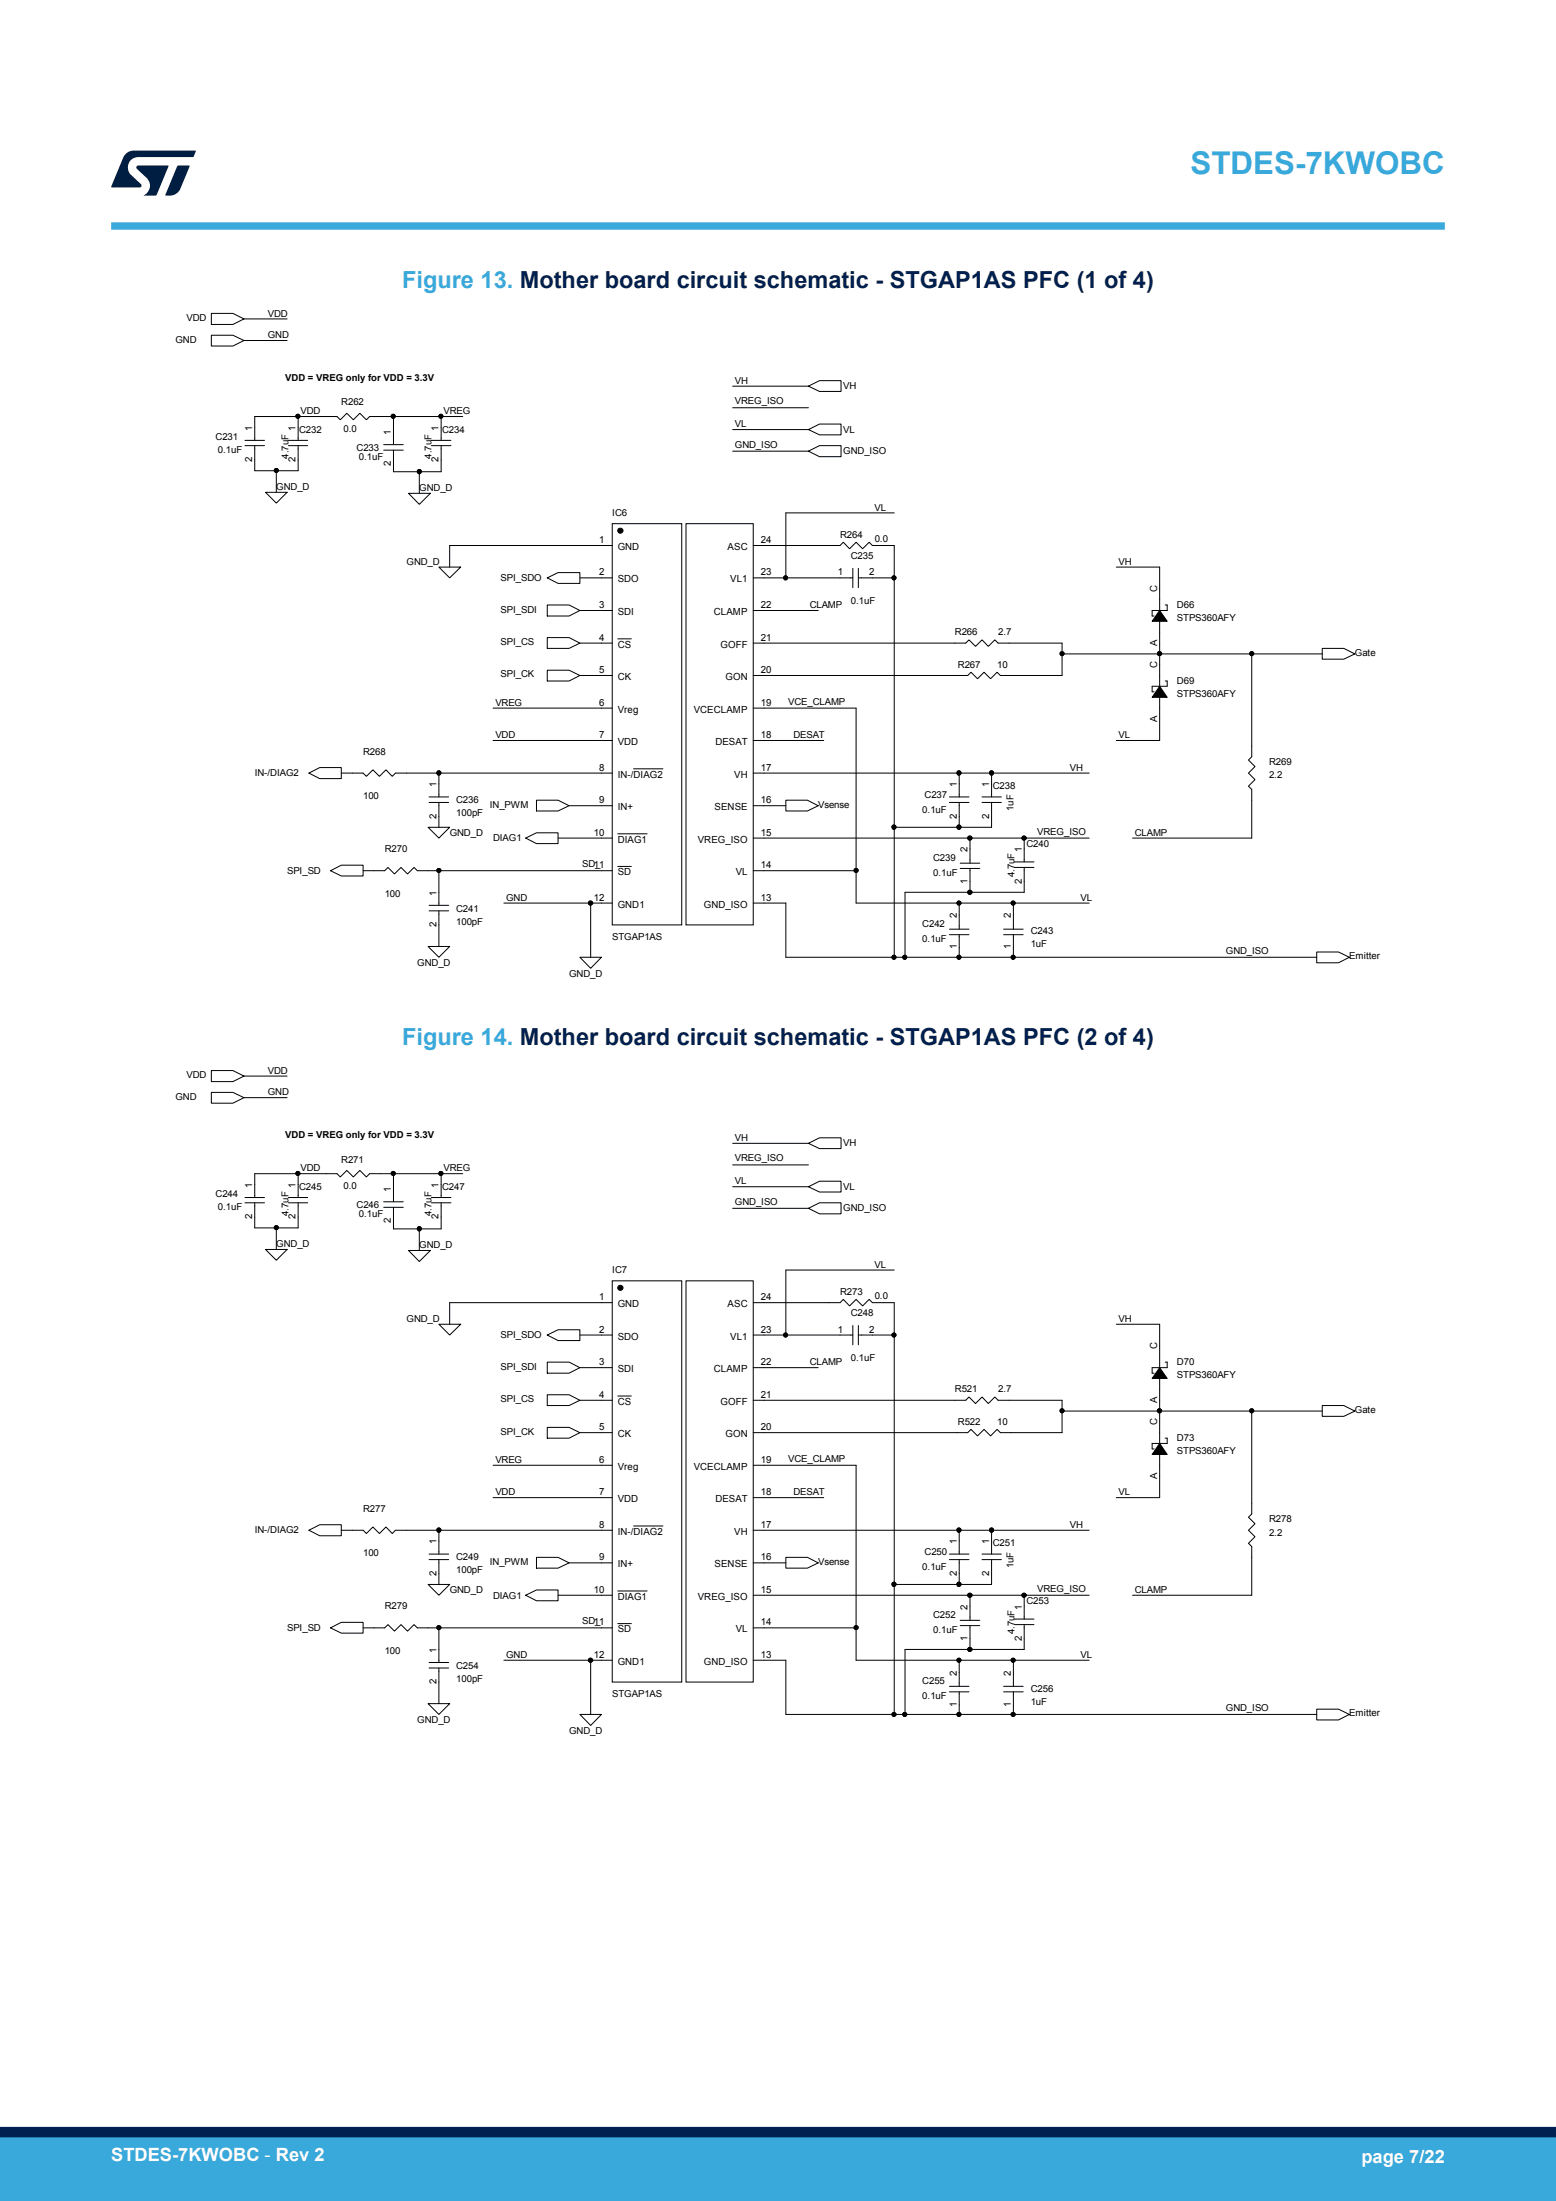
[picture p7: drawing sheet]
<svg xmlns="http://www.w3.org/2000/svg" width="210mm" height="297mm" viewBox="0 0 210 297" stroke-linecap="round" stroke-linejoin="round" font-family="sans-serif">
<g fill="none" stroke="#000" stroke-width=".14">
<path d="M28.5 42.3h2.9l1.5 .7-1.5 .8h-2.9zM28.5 45.2h2.9l1.5 .7-1.5 .8h-2.9zM32.9 43h5.8M32.9 45.9h5.8M33.1 59.4h2.6M38.9 59.4h2.6M40.2 56.2h-5.8v3.2M40.2 56.2v3.2M40.2 56.2h5.3l.4 .4 .9-.8 .9 .8 .9-.8 .8 .8 .5-.4h3.2M51.8 60h2.6M53.1 56.2v3.8M53.1 56.2h6.4"/>
<path d="M58.2 59.4h2.7M59.5 56.2v3.2M59.5 56.2h2.9M98.9 52.1h10.2M98.9 55h10.2M98.9 58h10.2M109.1 52.1l1.5-.7h2.9v1.4h-2.9zM109.1 58l1.5-.8h2.9v1.5h-2.9zM33.1 60.1h2.6M34.4 60.1v3.4h2.9M35.8 66.4h2.9l-1.4 1.5zM37.3 63.5v2.9"/>
<path d="M38.9 60.1h2.6M40.2 60.1v3.4h-2.9M51.8 60.7h2.6M53.1 60.7v3h3.5M55.1 66.6h3l-1.5 1.5zM56.6 63.7v2.9M58.2 60.1h2.7M59.2 76.5h3l-1.5 1.5zM59.5 60.1v3.6h-2.9M73.9 78l1.4-.7h3v1.4h-3zM78.3 78h4.3M82.6 70.7h9.4v54.1h-9.4z"/>
<path d="M82.6 73.6h-21.9v2.9M92.6 70.7h9.1v54.1h-9.1zM98.9 60.9h10.2M101.7 73.6h11.7l.4-.4 .9 .9 .8-.9 .9 .9 .9-.9 .4 .4h3v4.4M101.7 78h4.4M106.1 78h9M109.1 60.9l1.5-.8h2.9v1.5h-2.9zM115.1 76.7v2.6M115.8 78h4.9M115.8 76.7v2.6M120.7 69.2h-14.6v8.8M120.7 78v33.6"/>
<path d="M150.7 76.5h5.8v5.9M66.5 95.6h16.1M66.5 99.9h16.1M73.9 81.6h2.9l1.5 .8-1.5 .7h-2.9zM73.9 86h2.9l1.5 .8-1.5 .7h-2.9zM73.9 90.4h2.9l1.5 .7-1.5 .8h-2.9zM78.3 82.4h4.3M78.3 86.8h4.3M78.3 91.1h4.3M101.7 86.8h28.6l.5-.5 .9 .9 .8-.9 .9 .9 .9-.9 .4 .5h8.6v1.4M101.7 99.9h9.5M101.7 95.6h13.8v21.9"/>
<path d="M101.7 82.4h8.7M143.3 88.2h13.2M143.3 88.2v2.9h-8.3l-.4-.4-.9 .9-.9-.9-.9 .9-.9-.9-.4 .4h-28.9M156.5 92.6l1 1.5h-2zM156.5 82.4l1 1.4h-2zM156.5 94.1v5.8h-5.8M156.5 88.2v4.4M156.5 83.8v4.4M156.5 88.2h12.4M157.3 91.9h.2v.7h-2v.8h.3M157.3 81.6h.2v.8h-2v.7h.3M168.9 88.2v13.9l-.4 .5 .9 .8-.9 .9 .9 .9-.9 .9 .4 .4v6.6h-16"/>
<path d="M168.9 88.2h9.6M178.5 87.5h2.9l1.5 .7-1.5 .7h-2.9zM41.7 104.3l1.4-.7h3v1.5h-3zM44.6 117.5l1.5-.8h2.9v1.5h-2.9zM46.1 104.3h2.9l.4 .5 .9-.9 .9 .9 .9-.9 .8 .9 .5-.5h5.8M49 117.5h2.9l.5-.4 .8 .8 .9-.8 .9 .8 .9-.8 .4 .4h2.9M57.8 111.6h2.9l-1.5 1.5zM57.9 108.3h2.7M57.9 107.5h2.7M59.2 117.5v4.7M59.2 104.3v3.2M59.2 108.3v3.3"/>
<path d="M59.2 104.3h23.4M59.2 117.5h23.4M70.9 113.1l1.5-.7h2.9v1.4h-2.9zM72.4 108h2.9l1.5 .7-1.5 .7h-2.9zM75.3 113.1h7.3M76.8 108.7h5.8M101.7 117.5h13.8M101.7 113.1h29.2M101.7 108.7h4.4M101.7 104.3h27.8M106.1 108h2.9l1.4 .7-1.4 .7h-2.9zM115.5 117.5v4.4h14"/>
<path d="M120.7 111.6v17.6M120.7 111.6h8.8M128.1 108.3h2.7M128.1 107.5h2.7M129.5 104.3v3.2M129.5 108.3v3.3M129.5 104.3h4.3M129.6 116.5h2.6M129.6 117.2h2.6M130.9 117.2v3.2M130.9 113.1v3.4M130.9 113.1h7.3"/>
<path d="M132.5 108.3h2.6M132.5 107.5h2.6M133.8 104.3v3.2M133.8 108.3v3.3h-4.3M133.8 104.3h13.2M136.9 117.1h2.6M136.9 116.3h2.6M138.2 113.1v3.2M138.2 117.1v3.3h-7.3M138.2 113.1h8.8M57.8 127.7h2.9l-1.5 1.5zM57.9 122.9h2.7"/>
<path d="M57.9 122.2h2.7M59.2 122.9v4.8M68 121.9h11.7M78.3 129.2h2.9l-1.5 1.5zM79.7 121.9v7.3M79.7 121.9h2.9M101.7 121.9h4.4v7.3h14.6M120.7 129.2h1.4M122.1 129.2h7.4M128.1 125.4h2.7M128.1 126.1h2.7M129.5 126.1v3.1"/>
<path d="M129.5 121.9v3.5M129.5 121.9h7.3M129.5 129.2h7.3M130.9 120.4h-8.8v8.8M135.4 125.4h2.7M135.4 126.1h2.7M136.8 126.1v3.1M136.8 121.9v3.5M136.8 129.2h40.9M136.8 121.9h10.2M177.7 128.5h3l1.4 .7-1.4 .7h-3zM28.5 144.5h2.9l1.5 .7-1.5 .8h-2.9z"/>
<path d="M28.5 147.4h2.9l1.5 .7-1.5 .8h-2.9zM32.9 145.2h5.8M32.9 148.1h5.8M40.2 158.4h-5.8v3.2M40.2 158.4v3.2M40.2 158.4h5.3l.4 .4 .9-.9 .9 .9 .9-.9 .8 .9 .5-.4h3.2M53.1 158.4v3.8M53.1 158.4h6.4M59.5 158.4v3.2M59.5 158.4h2.9M98.9 154.3h10.2M98.9 157.2h10.2"/>
<path d="M109.1 154.3l1.5-.8h2.9v1.5h-2.9zM33.1 162.3h2.6M33.1 161.6h2.6M34.4 162.3v3.4h2.9M35.8 168.6h2.9l-1.4 1.5zM37.3 165.7v2.9M38.9 162.3h2.6M38.9 161.6h2.6M40.2 162.3v3.4h-2.9M51.8 162.9h2.6M51.8 162.2h2.6M53.1 162.9v2.9h3.5"/>
<path d="M55.1 168.7h3l-1.5 1.5zM56.6 165.8v2.9M58.2 162.3h2.7M58.2 161.6h2.7M59.2 178.7h3l-1.5 1.4zM59.5 162.3v3.5h-2.9M82.6 172.8h9.4v54.2h-9.4zM82.6 175.8h-21.9v2.9M92.6 172.8h9.1v54.2h-9.1zM98.9 160.1h10.2M98.9 163h10.2M101.7 175.8h11.7l.4-.5 .9 .9 .8-.9 .9 .9 .9-.9 .4 .5h3v4.3"/>
<path d="M109.1 160.1l1.5-.7h2.9v1.4h-2.9zM109.1 163l1.5-.7h2.9v1.5h-2.9zM115.1 178.9v2.6M115.8 178.9v2.6M120.7 171.4h-14.6v8.7M150.7 178.7h5.8v5.8M66.5 197.7h16.1M73.9 180.1l1.4-.7h3v1.5h-3zM73.9 183.8h2.9l1.5 .7-1.5 .8h-2.9zM73.9 188.2h2.9l1.5 .8-1.5 .7h-2.9zM73.9 192.6h2.9l1.5 .7-1.5 .8h-2.9zM78.3 180.1h4.3"/>
<path d="M78.3 184.5h4.3M78.3 189h4.3M78.3 193.3h4.3M101.7 189h28.6l.5-.5 .9 .9 .8-.9 .9 .9 .9-.9 .4 .5h8.6v1.4M101.7 197.7h13.8v22M101.7 184.5h8.7M101.7 180.1h4.4M106.1 180.1h9M115.8 180.1h4.9M120.7 180.1v33.7M143.3 190.4h13.2M143.3 190.4v2.9h-8.3l-.4-.4-.9 .9-.9-.9-.9 .9-.9-.9-.4 .4h-28.9"/>
<path d="M156.5 194.8l1 1.5h-2zM156.5 184.5l1 1.5h-2zM156.5 196.3v5.8h-5.8M156.5 190.4v4.4M156.5 186v4.4M156.5 190.4h12.4M157.3 194.1h.2v.7h-2v.7h.3M157.3 183.8h.2v.7h-2v.8h.3M168.9 190.4v13.9l-.4 .4 .9 .9-.9 .9 .9 .9-.9 .9 .4 .4v6.6h-16M168.9 190.4h9.6M178.5 189.7h2.9l1.5 .7-1.5 .7h-2.9zM41.7 206.5l1.4-.8h3v1.5h-3z"/>
<path d="M44.6 219.7l1.5-.8h2.9v1.5h-2.9zM46.1 206.5h2.9l.4 .4 .9-.8 .9 .8 .9-.8 .8 .8 .5-.4h5.8M49 219.7h2.9l.5-.5 .8 .9 .9-.9 .9 .9 .9-.9 .4 .5h2.9M57.8 213.8h2.9l-1.5 1.5zM57.9 210.5h2.7M57.9 209.7h2.7M59.2 219.7v4.6M59.2 206.5v3.2M59.2 210.5v3.3M59.2 206.5h23.4M59.2 219.7h23.4M66.5 202.1h16.1"/>
<path d="M70.9 215.3l1.5-.8h2.9v1.5h-2.9zM72.4 210.1h2.9l1.5 .8-1.5 .7h-2.9zM75.3 215.3h7.3M76.8 210.9h5.8M101.7 219.7h13.8M101.7 215.3h29.2M101.7 210.9h4.4M101.7 206.5h27.8M101.7 202.1h9.5M106.1 210.1h2.9l1.4 .8-1.4 .7h-2.9zM115.5 219.7v4.3h14M120.7 213.8v17.5"/>
<path d="M120.7 213.8h8.8M128.1 210.5h2.7M128.1 209.7h2.7M129.5 206.5v3.2M129.5 210.5v3.3M129.5 206.5h4.3M129.6 218.6h2.6M129.6 219.4h2.6M130.9 219.4v3.2M130.9 215.3v3.3M130.9 215.3h7.3M132.5 210.5h2.6"/>
<path d="M132.5 209.7h2.6M133.8 206.5v3.2M133.8 210.5v3.3h-4.3M133.8 206.5h13.2M136.9 219.2h2.6M136.9 218.5h2.6M138.2 215.3v3.2M138.2 219.2v3.4h-7.3M138.2 215.3h8.8M57.8 229.9h2.9l-1.5 1.4zM57.9 225.1h2.7M57.9 224.3h2.7"/>
<path d="M59.2 225.1v4.8M68 224h11.7M78.3 231.3h2.9l-1.5 1.5zM79.7 224v7.3M79.7 224h2.9M101.7 224h4.4v7.3h14.6M120.7 231.3h1.4M122.1 231.3h7.4M128.1 227.6h2.7M128.1 228.3h2.7M129.5 228.3v3M129.5 224v3.6"/>
<path d="M129.5 224h7.3M129.5 231.3h7.3M130.9 222.6h-8.8v8.7M135.4 227.6h2.7M135.4 228.3h2.7M136.8 228.3v3M136.8 224v3.6M136.8 231.3h40.9M136.8 224h10.2M177.7 230.6h3l1.4 .7-1.4 .8h-3z"/>
<circle cx="40.2" cy="56.2" r=".27"/>
<circle cx="53.1" cy="56.2" r=".27"/>
<circle cx="59.5" cy="56.2" r=".27"/>
<circle cx="37.3" cy="63.5" r=".27"/>
<circle cx="56.6" cy="63.6" r=".28"/>
<circle cx="83.7" cy="71.6" r=".35"/>
<circle cx="106" cy="78" r=".27"/>
<circle cx="120.6" cy="78" r=".27"/>
<circle cx="143.3" cy="88.2" r=".27"/>
<circle cx="156.5" cy="88.2" r=".29"/>
<circle cx="168.9" cy="88.2" r=".27"/>
<circle cx="59.2" cy="104.3" r=".28"/>
<circle cx="59.2" cy="117.5" r=".27"/>
<circle cx="115.5" cy="117.5" r=".27"/>
<circle cx="120.6" cy="111.6" r=".28"/>
<circle cx="129.4" cy="111.6" r=".28"/>
<circle cx="129.4" cy="104.3" r=".28"/>
<circle cx="130.9" cy="113.1" r=".29"/>
<circle cx="133.8" cy="104.3" r=".28"/>
<circle cx="138.2" cy="113.1" r=".29"/>
<circle cx="79.7" cy="121.9" r=".29"/>
<circle cx="120.6" cy="129.2" r=".27"/>
<circle cx="122.1" cy="129.2" r=".27"/>
<circle cx="129.4" cy="129.2" r=".27"/>
<circle cx="129.4" cy="121.9" r=".27"/>
<circle cx="130.9" cy="120.4" r=".29"/>
<circle cx="136.7" cy="121.9" r=".27"/>
<circle cx="136.7" cy="129.2" r=".27"/>
<circle cx="40.2" cy="158.3" r=".27"/>
<circle cx="53.1" cy="158.3" r=".27"/>
<circle cx="59.5" cy="158.3" r=".27"/>
<circle cx="37.3" cy="165.7" r=".27"/>
<circle cx="56.6" cy="165.8" r=".28"/>
<circle cx="83.7" cy="173.8" r=".35"/>
<circle cx="106" cy="180.1" r=".27"/>
<circle cx="120.6" cy="180.1" r=".27"/>
<circle cx="143.3" cy="190.4" r=".27"/>
<circle cx="156.5" cy="190.4" r=".29"/>
<circle cx="168.9" cy="190.4" r=".27"/>
<circle cx="59.2" cy="206.5" r=".28"/>
<circle cx="59.2" cy="219.6" r=".27"/>
<circle cx="115.5" cy="219.6" r=".27"/>
<circle cx="120.6" cy="213.8" r=".28"/>
<circle cx="129.4" cy="206.5" r=".28"/>
<circle cx="129.4" cy="213.8" r=".28"/>
<circle cx="130.9" cy="215.3" r=".29"/>
<circle cx="133.8" cy="206.5" r=".28"/>
<circle cx="138.2" cy="215.3" r=".29"/>
<circle cx="79.7" cy="224" r=".29"/>
<circle cx="120.6" cy="231.3" r=".27"/>
<circle cx="122.1" cy="231.3" r=".27"/>
<circle cx="129.4" cy="231.3" r=".27"/>
<circle cx="129.4" cy="224" r=".27"/>
<circle cx="130.9" cy="222.6" r=".29"/>
<circle cx="136.7" cy="224" r=".27"/>
<circle cx="136.7" cy="231.3" r=".27"/>
</g>
<g fill="#000">
<path d="M156.5 92.6l1 1.5h-2z" fill-rule="evenodd"/>
<path d="M156.5 82.4l1 1.4h-2z" fill-rule="evenodd"/>
<path d="M156.5 194.8l1 1.5h-2z" fill-rule="evenodd"/>
<path d="M156.5 184.5l1 1.5h-2z" fill-rule="evenodd"/>
<circle cx="40.2" cy="56.2" r=".27"/>
<circle cx="53.1" cy="56.2" r=".27"/>
<circle cx="59.5" cy="56.2" r=".27"/>
<circle cx="37.3" cy="63.5" r=".27"/>
<circle cx="56.6" cy="63.6" r=".28"/>
<circle cx="83.7" cy="71.6" r=".35"/>
<circle cx="106" cy="78" r=".27"/>
<circle cx="120.6" cy="78" r=".27"/>
<circle cx="143.3" cy="88.2" r=".27"/>
<circle cx="156.5" cy="88.2" r=".29"/>
<circle cx="168.9" cy="88.2" r=".27"/>
<circle cx="59.2" cy="104.3" r=".28"/>
<circle cx="59.2" cy="117.5" r=".27"/>
<circle cx="115.5" cy="117.5" r=".27"/>
<circle cx="120.6" cy="111.6" r=".28"/>
<circle cx="129.4" cy="111.6" r=".28"/>
<circle cx="129.4" cy="104.3" r=".28"/>
<circle cx="130.9" cy="113.1" r=".29"/>
<circle cx="133.8" cy="104.3" r=".28"/>
<circle cx="138.2" cy="113.1" r=".29"/>
<circle cx="79.7" cy="121.9" r=".29"/>
<circle cx="120.6" cy="129.2" r=".27"/>
<circle cx="122.1" cy="129.2" r=".27"/>
<circle cx="129.4" cy="129.2" r=".27"/>
<circle cx="129.4" cy="121.9" r=".27"/>
<circle cx="130.9" cy="120.4" r=".29"/>
<circle cx="136.7" cy="121.9" r=".27"/>
<circle cx="136.7" cy="129.2" r=".27"/>
<circle cx="40.2" cy="158.3" r=".27"/>
<circle cx="53.1" cy="158.3" r=".27"/>
<circle cx="59.5" cy="158.3" r=".27"/>
<circle cx="37.3" cy="165.7" r=".27"/>
<circle cx="56.6" cy="165.8" r=".28"/>
<circle cx="83.7" cy="173.8" r=".35"/>
<circle cx="106" cy="180.1" r=".27"/>
<circle cx="120.6" cy="180.1" r=".27"/>
<circle cx="143.3" cy="190.4" r=".27"/>
<circle cx="156.5" cy="190.4" r=".29"/>
<circle cx="168.9" cy="190.4" r=".27"/>
<circle cx="59.2" cy="206.5" r=".28"/>
<circle cx="59.2" cy="219.6" r=".27"/>
<circle cx="115.5" cy="219.6" r=".27"/>
<circle cx="120.6" cy="213.8" r=".28"/>
<circle cx="129.4" cy="206.5" r=".28"/>
<circle cx="129.4" cy="213.8" r=".28"/>
<circle cx="130.9" cy="215.3" r=".29"/>
<circle cx="133.8" cy="206.5" r=".28"/>
<circle cx="138.2" cy="215.3" r=".29"/>
<circle cx="79.7" cy="224" r=".29"/>
<circle cx="120.6" cy="231.3" r=".27"/>
<circle cx="122.1" cy="231.3" r=".27"/>
<circle cx="129.4" cy="231.3" r=".27"/>
<circle cx="129.4" cy="224" r=".27"/>
<circle cx="130.9" cy="222.6" r=".29"/>
<circle cx="136.7" cy="224" r=".27"/>
<circle cx="136.7" cy="231.3" r=".27"/>
</g>
<path d="M83.4 86.2h1.8M83.4 112.5h3.9M83.4 116.9h1.8M85.5 103.7h4M83.4 188.4h1.8M83.4 214.7h3.9M83.4 219.1h1.8M85.5 205.9h4" fill="none" stroke="#000" stroke-width=".13"/>
<path d="M15 30.5h180" fill="none" stroke="#39a9dc" stroke-width="1"/>
<g fill="#001e41">
<path d="M17.1 20.7l.6-.3 .3-.1h8.3l.1 .1-.3 .8h-7.4a1.4 1.4 0 0 0-1.3 .8 1.4 1.4 0 0 0 .2 1.5l1.4 1.3 .1 .2-.1 .2-.2 .1h-3.8l1.6-4.1z"/>
<path d="M24 22.4l1.5-.1 .1 .1-1.3 3.1a1.54 1.54 0 0 1-1.4 .9h-.5l-.1-.1z"/>
<path d="M18.5 22.4l.2-.1h4v.1l-1.6 4h-1.7a1.48 1.48 0 0 0 .4-2.4l-1.3-1.2-.1-.2z"/>
</g>
<g fill="#39a9dc">
<path d="M0 288.4h210v8.6h-210z" fill-rule="evenodd"/>
<path d="M-.1 288.4h210.2v4.4h-210.2z" fill-rule="evenodd"/>
</g>
<path d="M0 287.7h210" fill="none" stroke="#002052" stroke-width="1.4"/>
<text font-size="4.2" fill="#39a9dc" x="160.7" y="23.5">STDES-7KWOBC</text>
<g font-size="3.2" fill="#39a9dc">
<text x="54.3" y="38.8">Figure 13. Mother board circuit schematic - STGAP1AS PFC (1 of 4)</text>
<text x="54.3" y="141">Figure 14. Mother board circuit schematic - STGAP1AS PFC (2 of 4)</text>
</g>
<g font-size="2.5" fill="#fff">
<text x="15" y="291.6">STDES-7KWOBC - Rev 2</text>
<text x="183.7" y="291.9">page 7/22</text>
</g>
<g font-size="1.3">
<text x="23.7" y="46.2">GND</text>
<text x="25.2" y="43.3">VDD</text>
<text x="36.1" y="42.7">VDD</text>
<text x="36.1" y="45.6">GND</text>
<text x="38.5" y="51.4">VDD = VREG only for VDD = 3.3V</text>
<text x="99.2" y="51.8">VH</text>
<text x="113.8" y="52.5">VH</text>
<text x="29.1" y="59.4">C231</text>
<text x="34" y="58.1" transform="rotate(-90 34 58.1)">1</text>
<text x="39.9" y="58.1" transform="rotate(-90 39.9 58.1)">1</text>
<text x="40.4" y="58.4">C232</text>
<text x="40.5" y="55.9">VDD</text>
<text x="46.1" y="54.7">R262</text>
<text x="46.4" y="58.2">0.0</text>
<text x="52.8" y="58.7" transform="rotate(-90 52.8 58.7)">1</text>
<text x="59.2" y="58.1" transform="rotate(-90 59.2 58.1)">1</text>
<text x="59.7" y="58.4">C234</text>
<text x="59.8" y="55.9">VREG</text>
<text x="99.2" y="54.5">VREG_ISO</text>
<text x="99.2" y="57.7">VL</text>
<text x="113.8" y="58.4">VL</text>
<text x="29.4" y="61.2">0.1uF</text>
<text x="34" y="62.3" transform="rotate(-90 34 62.3)">2</text>
<text x="38.9" y="61.9" transform="rotate(-90 38.9 61.9)">4.7uF</text>
<text x="39.9" y="62.3" transform="rotate(-90 39.9 62.3)">2</text>
<text x="48.1" y="60.8">C233</text>
<text x="48.4" y="62">0.1uF</text>
<text x="52.8" y="62.9" transform="rotate(-90 52.8 62.9)">2</text>
<text x="58.2" y="61.9" transform="rotate(-90 58.2 61.9)">4.7uF</text>
<text x="59.2" y="62.3" transform="rotate(-90 59.2 62.3)">2</text>
<text x="99.2" y="60.4">GND_ISO</text>
<text x="113.8" y="61.3">GND_ISO</text>
<text x="37.3" y="66.1">GND_D</text>
<text x="56.6" y="66.3">GND_D</text>
<text x="82.6" y="69.6">IC6</text>
<text x="118" y="68.9">VL</text>
<text x="54.9" y="76.2">GND_D</text>
<text x="80.9" y="77.6">2</text>
<text x="80.9" y="73.3">1</text>
<text x="83.4" y="74.2">GND</text>
<text x="98.2" y="74.2">ASC</text>
<text x="102.7" y="73.3">24</text>
<text x="102.7" y="77.6">23</text>
<text x="113.1" y="77.6">1</text>
<text x="113.4" y="72.6">R264</text>
<text x="114.8" y="75.5">C235</text>
<text x="117.3" y="77.6">2</text>
<text x="118" y="73.1">0.0</text>
<text x="151" y="76.2">VH</text>
<text x="67.6" y="78.4">SPI_SDO</text>
<text x="67.6" y="82.7">SPI_SDI</text>
<text x="80.9" y="82">3</text>
<text x="83.4" y="78.6">SDO</text>
<text x="83.4" y="83">SDI</text>
<text x="96.3" y="83">CLAMP</text>
<text x="98.5" y="78.6">VL1</text>
<text x="102.7" y="82">22</text>
<text x="109.3" y="82.1">CLAMP</text>
<text x="114.8" y="81.5">0.1uF</text>
<text x="156.2" y="79.9" transform="rotate(-90 156.2 79.9)">C</text>
<text x="158.8" y="83.8">STPS360AFY</text>
<text x="158.8" y="82.1">D66</text>
<text x="67.6" y="87.1">SPI_CS</text>
<text x="80.9" y="86.4">4</text>
<text x="83.4" y="87.4">CS</text>
<text x="97.3" y="87.4">GOFF</text>
<text x="102.7" y="86.4">21</text>
<text x="128.9" y="85.7">R266</text>
<text x="134.7" y="85.7">2.7</text>
<text x="156.2" y="87.2" transform="rotate(-90 156.2 87.2)">A</text>
<text x="182.9" y="88.5">Gate</text>
<text x="66.9" y="95.2">VREG</text>
<text x="67.6" y="91.4">SPI_CK</text>
<text x="80.9" y="90.8">5</text>
<text x="80.9" y="95.2">6</text>
<text x="83.4" y="91.8">CK</text>
<text x="97.9" y="91.8">GON</text>
<text x="102.7" y="95.2">19</text>
<text x="102.7" y="90.8">20</text>
<text x="106.4" y="95.1">VCE_CLAMP</text>
<text x="129.3" y="90.1">R267</text>
<text x="134.6" y="90.1">10</text>
<text x="156.2" y="90.1" transform="rotate(-90 156.2 90.1)">C</text>
<text x="158.8" y="94.1">STPS360AFY</text>
<text x="158.8" y="92.3">D69</text>
<text x="49" y="101.8">R268</text>
<text x="66.9" y="99.6">VDD</text>
<text x="80.9" y="99.6">7</text>
<text x="83.4" y="96.2">Vreg</text>
<text x="83.4" y="100.5">VDD</text>
<text x="93.6" y="96.2">VCECLAMP</text>
<text x="96.5" y="100.5">DESAT</text>
<text x="102.7" y="99.6">18</text>
<text x="107.1" y="99.6">DESAT</text>
<text x="151" y="99.6">VL</text>
<text x="156.2" y="97.4" transform="rotate(-90 156.2 97.4)">A</text>
<text x="34.4" y="104.7">IN-/DIAG2</text>
<text x="49" y="107.8">100</text>
<text x="58.9" y="106.2" transform="rotate(-90 58.9 106.2)">1</text>
<text x="80.9" y="104">8</text>
<text x="83.4" y="104.9">IN-/DIAG2</text>
<text x="99.1" y="104.9">VH</text>
<text x="102.7" y="104">17</text>
<text x="124.8" y="107.7">C237</text>
<text x="129.1" y="106.2" transform="rotate(-90 129.1 106.2)">1</text>
<text x="133.5" y="106.2" transform="rotate(-90 133.5 106.2)">1</text>
<text x="134" y="106.5">C238</text>
<text x="144.4" y="104">VH</text>
<text x="171.3" y="103.3">R269</text>
<text x="171.3" y="105">2.2</text>
<text x="58.9" y="110.4" transform="rotate(-90 58.9 110.4)">2</text>
<text x="60.7" y="112.8">GND_D</text>
<text x="61.6" y="108.4">C236</text>
<text x="61.6" y="110.1">100pF</text>
<text x="66.1" y="109">IN_PWM</text>
<text x="66.5" y="113.5">DIAG1</text>
<text x="80.1" y="112.8">10</text>
<text x="80.9" y="108.4">9</text>
<text x="83.4" y="109.3">IN+</text>
<text x="83.4" y="113.7">DIAG1</text>
<text x="94.2" y="113.7">VREG_ISO</text>
<text x="96.4" y="109.3">SENSE</text>
<text x="102.7" y="112.8">15</text>
<text x="102.7" y="108.4">16</text>
<text x="110.4" y="109">Vsense</text>
<text x="124.5" y="109.7">0.1uF</text>
<text x="129.1" y="110.4" transform="rotate(-90 129.1 110.4)">2</text>
<text x="133.5" y="110.4" transform="rotate(-90 133.5 110.4)">2</text>
<text x="136.8" y="109.4" transform="rotate(-90 136.8 109.4)">1uF</text>
<text x="140" y="112.6">VREG_ISO</text>
<text x="153.2" y="112.8">CLAMP</text>
<text x="38.7" y="117.9">SPI_SD</text>
<text x="51.9" y="115">R270</text>
<text x="78.6" y="117">SD1_1</text>
<text x="83.4" y="118.1">SD</text>
<text x="99.3" y="118.1">VL</text>
<text x="102.7" y="117.2">14</text>
<text x="125.9" y="118.2">0.1uF</text>
<text x="125.9" y="116.1">C239</text>
<text x="130.6" y="119.2" transform="rotate(-90 130.6 119.2)">1</text>
<text x="130.6" y="115" transform="rotate(-90 130.6 115)">2</text>
<text x="136.9" y="118.4" transform="rotate(-90 136.9 118.4)">4.7uF</text>
<text x="137.9" y="119.2" transform="rotate(-90 137.9 119.2)">2</text>
<text x="137.9" y="115" transform="rotate(-90 137.9 115)">1</text>
<text x="138.5" y="114.2">C240</text>
<text x="51.9" y="121">100</text>
<text x="58.9" y="125.1" transform="rotate(-90 58.9 125.1)">2</text>
<text x="58.9" y="120.8" transform="rotate(-90 58.9 120.8)">1</text>
<text x="61.6" y="124.8">100pF</text>
<text x="61.6" y="123">C241</text>
<text x="68.3" y="121.6">GND</text>
<text x="80.1" y="121.5">12</text>
<text x="83.4" y="122.5">GND1</text>
<text x="95" y="122.5">GND_ISO</text>
<text x="102.7" y="121.5">13</text>
<text x="124.5" y="125.1">C242</text>
<text x="129.1" y="123.9" transform="rotate(-90 129.1 123.9)">2</text>
<text x="136.4" y="123.9" transform="rotate(-90 136.4 123.9)">2</text>
<text x="145.8" y="121.6">VL</text>
<text x="56.3" y="130.3">GND_D</text>
<text x="76.8" y="131.8">GND_D</text>
<text x="82.6" y="126.8">STGAP1AS</text>
<text x="124.5" y="127.1">0.1uF</text>
<text x="129.1" y="128.1" transform="rotate(-90 129.1 128.1)">1</text>
<text x="136.4" y="128.1" transform="rotate(-90 136.4 128.1)">1</text>
<text x="139.1" y="126.1">C243</text>
<text x="139.1" y="127.9">1uF</text>
<text x="165.4" y="128.7">GND_ISO</text>
<text x="182.1" y="129.4">Emitter</text>
<text x="23.7" y="148.4">GND</text>
<text x="25.2" y="145.5">VDD</text>
<text x="36.1" y="144.9">VDD</text>
<text x="36.1" y="147.8">GND</text>
<text x="38.5" y="153.6">VDD = VREG only for VDD = 3.3V</text>
<text x="99.2" y="154">VH</text>
<text x="113.8" y="154.7">VH</text>
<text x="29.1" y="161.6">C244</text>
<text x="34" y="160.3" transform="rotate(-90 34 160.3)">1</text>
<text x="39.9" y="160.3" transform="rotate(-90 39.9 160.3)">1</text>
<text x="40.4" y="160.5">C245</text>
<text x="40.5" y="158.1">VDD</text>
<text x="46.1" y="156.9">R271</text>
<text x="46.4" y="160.4">0.0</text>
<text x="52.8" y="160.8" transform="rotate(-90 52.8 160.8)">1</text>
<text x="59.2" y="160.3" transform="rotate(-90 59.2 160.3)">1</text>
<text x="59.7" y="160.5">C247</text>
<text x="59.8" y="158.1">VREG</text>
<text x="99.2" y="156.7">VREG_ISO</text>
<text x="99.2" y="159.8">VL</text>
<text x="113.8" y="160.5">VL</text>
<text x="29.4" y="163.3">0.1uF</text>
<text x="34" y="164.5" transform="rotate(-90 34 164.5)">2</text>
<text x="38.9" y="164.1" transform="rotate(-90 38.9 164.1)">4.7uF</text>
<text x="39.9" y="164.5" transform="rotate(-90 39.9 164.5)">2</text>
<text x="48.1" y="163">C246</text>
<text x="48.4" y="164.2">0.1uF</text>
<text x="52.8" y="165.1" transform="rotate(-90 52.8 165.1)">2</text>
<text x="58.2" y="164.1" transform="rotate(-90 58.2 164.1)">4.7uF</text>
<text x="59.2" y="164.5" transform="rotate(-90 59.2 164.5)">2</text>
<text x="99.2" y="162.6">GND_ISO</text>
<text x="113.8" y="163.5">GND_ISO</text>
<text x="37.3" y="168.3">GND_D</text>
<text x="56.6" y="168.4">GND_D</text>
<text x="82.6" y="171.8">IC7</text>
<text x="118" y="171.1">VL</text>
<text x="54.9" y="178.4">GND_D</text>
<text x="80.9" y="175.4">1</text>
<text x="80.9" y="179.8">2</text>
<text x="83.4" y="176.4">GND</text>
<text x="98.2" y="176.4">ASC</text>
<text x="102.7" y="179.8">23</text>
<text x="102.7" y="175.4">24</text>
<text x="113.1" y="179.8">1</text>
<text x="113.4" y="174.7">R273</text>
<text x="114.8" y="177.6">C248</text>
<text x="117.3" y="179.8">2</text>
<text x="118" y="175.3">0.0</text>
<text x="151" y="178.4">VH</text>
<text x="67.6" y="180.6">SPI_SDO</text>
<text x="67.6" y="184.8">SPI_SDI</text>
<text x="80.9" y="184.2">3</text>
<text x="83.4" y="185.2">SDI</text>
<text x="83.4" y="180.8">SDO</text>
<text x="96.3" y="185.2">CLAMP</text>
<text x="98.5" y="180.8">VL1</text>
<text x="102.7" y="184.2">22</text>
<text x="109.3" y="184.2">CLAMP</text>
<text x="114.8" y="183.7">0.1uF</text>
<text x="156.2" y="182.1" transform="rotate(-90 156.2 182.1)">C</text>
<text x="158.8" y="184.2">D70</text>
<text x="67.6" y="189.2">SPI_CS</text>
<text x="80.9" y="188.6">4</text>
<text x="83.4" y="189.6">CS</text>
<text x="97.3" y="189.6">GOFF</text>
<text x="102.7" y="188.6">21</text>
<text x="128.9" y="187.9">R521</text>
<text x="134.7" y="187.9">2.7</text>
<text x="156.2" y="189.4" transform="rotate(-90 156.2 189.4)">A</text>
<text x="158.8" y="186">STPS360AFY</text>
<text x="182.9" y="190.7">Gate</text>
<text x="66.9" y="197.4">VREG</text>
<text x="67.6" y="193.6">SPI_CK</text>
<text x="80.9" y="193">5</text>
<text x="80.9" y="197.4">6</text>
<text x="83.4" y="193.9">CK</text>
<text x="97.9" y="193.9">GON</text>
<text x="102.7" y="197.4">19</text>
<text x="102.7" y="193">20</text>
<text x="106.4" y="197.2">VCE_CLAMP</text>
<text x="129.3" y="192.3">R522</text>
<text x="134.6" y="192.3">10</text>
<text x="156.2" y="192.3" transform="rotate(-90 156.2 192.3)">C</text>
<text x="158.8" y="194.5">D73</text>
<text x="158.8" y="196.2">STPS360AFY</text>
<text x="49" y="204">R277</text>
<text x="66.9" y="201.8">VDD</text>
<text x="80.9" y="201.8">7</text>
<text x="83.4" y="198.3">Vreg</text>
<text x="83.4" y="202.7">VDD</text>
<text x="93.6" y="198.3">VCECLAMP</text>
<text x="96.5" y="202.7">DESAT</text>
<text x="102.7" y="201.8">18</text>
<text x="107.1" y="201.8">DESAT</text>
<text x="151" y="201.8">VL</text>
<text x="156.2" y="199.6" transform="rotate(-90 156.2 199.6)">A</text>
<text x="34.4" y="206.9">IN-/DIAG2</text>
<text x="49" y="210">100</text>
<text x="58.9" y="208.4" transform="rotate(-90 58.9 208.4)">1</text>
<text x="80.9" y="206.2">8</text>
<text x="83.4" y="207.1">IN-/DIAG2</text>
<text x="99.1" y="207.1">VH</text>
<text x="102.7" y="206.2">17</text>
<text x="124.8" y="209.8">C250</text>
<text x="129.1" y="208.4" transform="rotate(-90 129.1 208.4)">1</text>
<text x="133.5" y="208.4" transform="rotate(-90 133.5 208.4)">1</text>
<text x="134" y="208.7">C251</text>
<text x="144.4" y="206.2">VH</text>
<text x="171.3" y="205.4">R278</text>
<text x="171.3" y="207.2">2.2</text>
<text x="58.9" y="212.6" transform="rotate(-90 58.9 212.6)">2</text>
<text x="60.7" y="215">GND_D</text>
<text x="61.6" y="212.3">100pF</text>
<text x="61.6" y="210.6">C249</text>
<text x="66.1" y="211.2">IN_PWM</text>
<text x="66.5" y="215.7">DIAG1</text>
<text x="80.1" y="214.9">10</text>
<text x="80.9" y="210.6">9</text>
<text x="83.4" y="215.9">DIAG1</text>
<text x="83.4" y="211.5">IN+</text>
<text x="94.2" y="215.9">VREG_ISO</text>
<text x="96.4" y="211.5">SENSE</text>
<text x="102.7" y="214.9">15</text>
<text x="102.7" y="210.6">16</text>
<text x="110.4" y="211.2">Vsense</text>
<text x="124.5" y="211.9">0.1uF</text>
<text x="129.1" y="212.6" transform="rotate(-90 129.1 212.6)">2</text>
<text x="133.5" y="212.6" transform="rotate(-90 133.5 212.6)">2</text>
<text x="136.8" y="211.6" transform="rotate(-90 136.8 211.6)">1uF</text>
<text x="140" y="214.8">VREG_ISO</text>
<text x="153.2" y="215">CLAMP</text>
<text x="38.7" y="220.1">SPI_SD</text>
<text x="51.9" y="217.2">R279</text>
<text x="78.6" y="219.2">SD1_1</text>
<text x="83.4" y="220.3">SD</text>
<text x="99.3" y="220.3">VL</text>
<text x="102.7" y="219.3">14</text>
<text x="125.9" y="220.4">0.1uF</text>
<text x="125.9" y="218.3">C252</text>
<text x="130.6" y="221.4" transform="rotate(-90 130.6 221.4)">1</text>
<text x="130.6" y="217.2" transform="rotate(-90 130.6 217.2)">2</text>
<text x="136.9" y="220.5" transform="rotate(-90 136.9 220.5)">4.7uF</text>
<text x="137.9" y="221.4" transform="rotate(-90 137.9 221.4)">2</text>
<text x="137.9" y="217.2" transform="rotate(-90 137.9 217.2)">1</text>
<text x="138.5" y="216.4">C253</text>
<text x="51.9" y="223.1">100</text>
<text x="58.9" y="227.2" transform="rotate(-90 58.9 227.2)">2</text>
<text x="58.9" y="223" transform="rotate(-90 58.9 223)">1</text>
<text x="61.6" y="225.2">C254</text>
<text x="61.6" y="226.9">100pF</text>
<text x="68.3" y="223.7">GND</text>
<text x="80.1" y="223.7">12</text>
<text x="83.4" y="224.6">GND1</text>
<text x="95" y="224.6">GND_ISO</text>
<text x="102.7" y="223.7">13</text>
<text x="124.5" y="227.2">C255</text>
<text x="129.1" y="226.1" transform="rotate(-90 129.1 226.1)">2</text>
<text x="136.4" y="226.1" transform="rotate(-90 136.4 226.1)">2</text>
<text x="145.8" y="223.7">VL</text>
<text x="56.3" y="232.5">GND_D</text>
<text x="76.8" y="234">GND_D</text>
<text x="82.6" y="229">STGAP1AS</text>
<text x="124.5" y="229.3">0.1uF</text>
<text x="129.1" y="230.3" transform="rotate(-90 129.1 230.3)">1</text>
<text x="136.4" y="230.3" transform="rotate(-90 136.4 230.3)">1</text>
<text x="139.1" y="230">1uF</text>
<text x="139.1" y="228.3">C256</text>
<text x="165.4" y="230.9">GND_ISO</text>
<text x="182.1" y="231.6">Emitter</text>
</g>
</svg>
